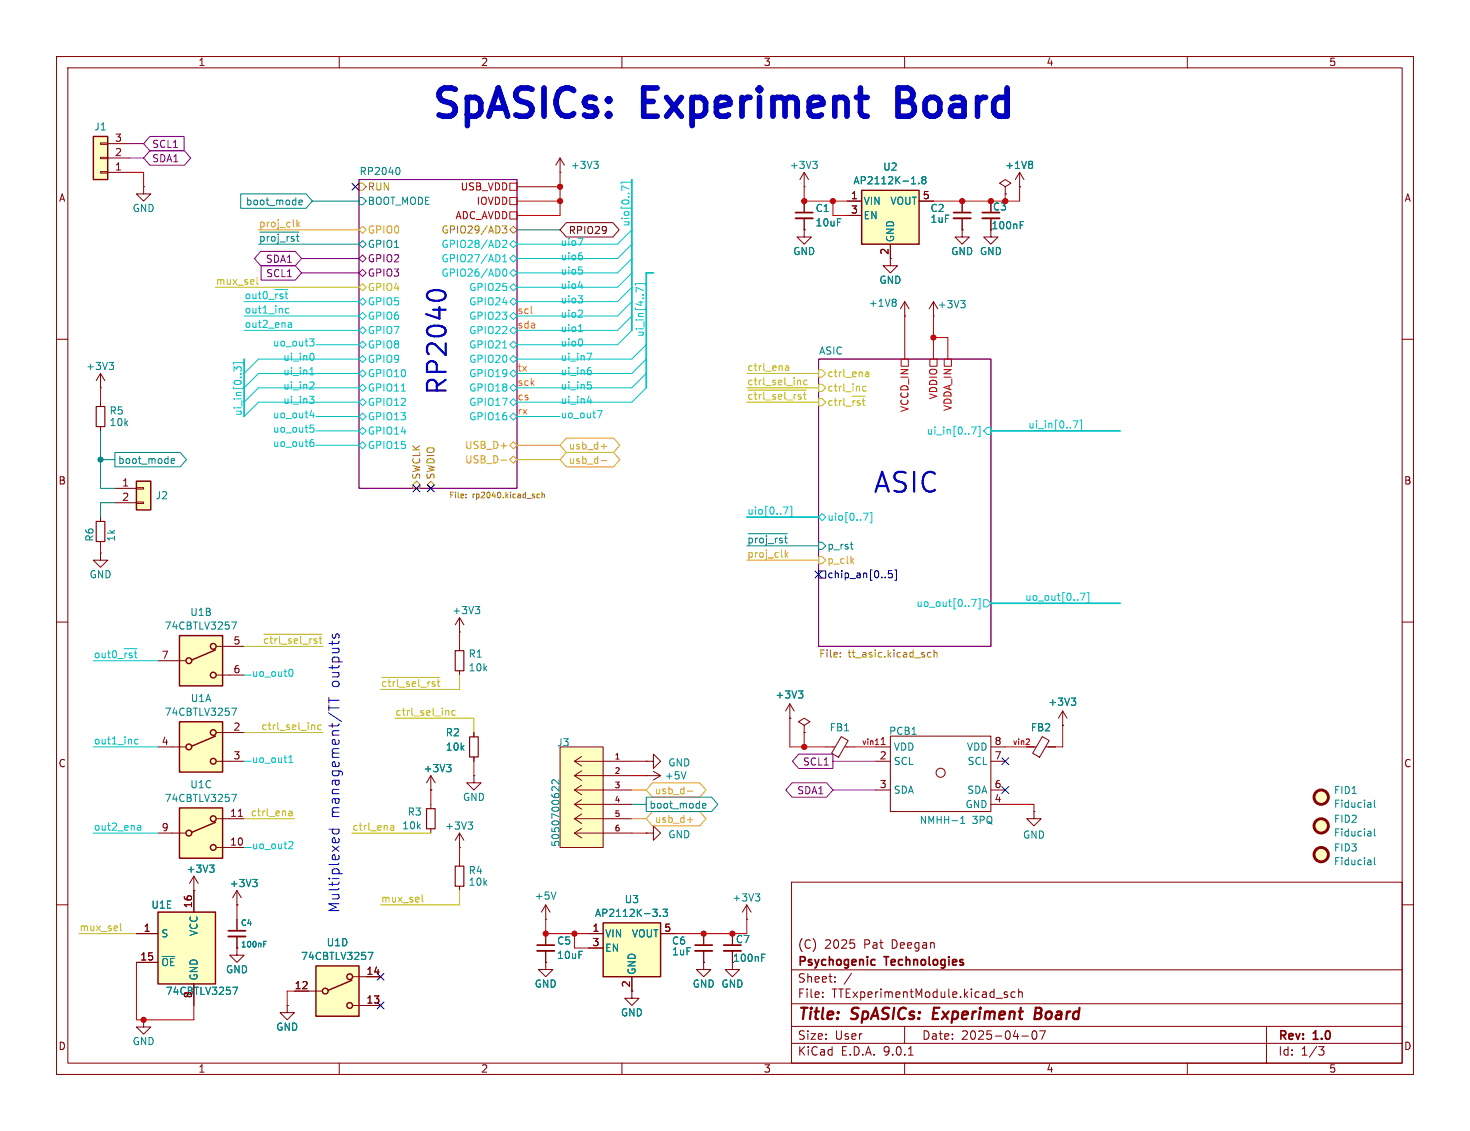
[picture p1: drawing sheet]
<svg xmlns="http://www.w3.org/2000/svg" width="260mm" height="200mm" viewBox="0 0 260 200" stroke-linecap="round" stroke-linejoin="round" font-family="sans-serif">
<g fill="none" stroke="#840000" stroke-width=".18">
<path d="M10 10h240v180h-240zM12 12h236v176h-236zM60 10v2M110 10v2M160 10v2M210 10v2M170.2 35.6v2M170.2 38.6v2M165.1 55.9h.1M165.1 53.3l-.8 1.3M165.1 53.3l.8 1.3M165.1 53.3v2.6"/>
<path d="M10 60h2M248 60h2M10 110h2M248 110h2M83.8 137.2v1.2h1.3l-1.3 1.3-1.3-1.3h1.3M83.8 137.2h.1M140 156h108v32h-108zM10 160h2M140 177.5h108M140 171.5h108M145.5 176.2v.2M145.5 175.5v.1"/>
<path d="M147.7 173.5v.2M147.7 172.8v.1M150.4 166.2h.7M150.6 172.1l-1.3 1.9M151 166.8l.2 .2-.2 .6M178.2 175.5l-.4-.1-.2 .2 .1 .2 .5 .2v.3h-.6M179.5 175.5l-.4-.1-.3 .3v.4l.2 .2h.5M180.2 175.5l.2-.1 .3 .1 .1 .9M180.2 174.9v1.5M248 160h2M60 188v2M110 188v2"/>
<path d="M140 184.5h108M140 181.5h108M160 181.5v3M160 188v2M160.7 186.6h.8M180.7 183.2h1.2M182.7 182.4l.2-.1a.81 .81 0 0 1 .6 .6 .81 .81 0 0 1-.3 .8l-.2 .1a.81 .81 0 0 1-.3-1.4zM183.9 182.3h1l-.7 1.5M210 188v2M224 181.5v6.5M233.2 185.1h1l-.5 .6 .4 .1 .1 .5-.3 .3h-.4"/>
</g>
<path d="M165.2 178.2l-.2 2h.9M183.1 179.2h.7M183.8 179.2l.2 .1M183.9 178.2h-.7l-.2 2 .9-.1M184 179.1l-.2 .1" fill="none" stroke="#840000" stroke-width=".4"/>
<path d="M168.7 37.6h3M154.3 169.7l.5 .1M154.8 170.6l-.5 .1" fill="none" stroke="#840000" stroke-width=".3"/>
<path d="M63.5 31.8h27.9v54.6h-27.9zM64.1 45.1l.7 .6-.7 .7-.6-.7zM64.1 47.6l.7 .7-.7 .6-.6-.6zM144.8 63.5h30.5v50.8h-30.5z" fill="none" stroke="#840084" stroke-width=".18"/>
<g fill="none" stroke="#00c2c2" stroke-width=".18">
<path d="M63.5 53.3l.6-.6 .7 .6-.7 .7zM63.5 55.9l.6-.7 .7 .7-.7 .6zM63.5 58.4l.6-.6 .7 .6-.7 .7zM88.9 46.3h.7M88.9 45.4l.4-.4v1.3M88.9 42.6l.5-.1 .2 .4-.7 .9h.7M89 47.7l.2-.1a.68 .68 0 0 1 .5 .6 .68 .68 0 0 1-.5 .6l-.2-.1-.1-.3zM90.2 48.3l.6-.7 .6 .7-.6 .6zM90.2 43.2l.6-.7 .6 .7-.6 .6zM90.2 58.4l.6-.6 .6 .6-.6 .7zM90.2 55.9l.6-.7 .6 .7-.6 .6zM90.2 53.3l.6-.6 .6 .6-.6 .7z"/>
<path d="M90.2 50.8l.6-.6 .6 .6-.6 .6zM90.8 45.1l.6 .6-.6 .7-.6-.7zM63.5 71.1l.6-.6 .7 .6-.7 .7zM63.5 61l.6-.7 .7 .7-.7 .6zM63.5 63.5l.6-.6 .7 .6-.7 .6zM63.5 76.2l.6-.6 .7 .6-.7 .6zM63.5 78.7l.6-.6 .7 .6-.7 .7zM64.1 65.4l.7 .6-.7 .7-.6-.7zM64.1 67.9l.7 .7-.7 .6-.6-.6zM64.1 73l.7 .7-.7 .6-.6-.6zM71 69.2h.7M88.9 61.5h.7"/>
<path d="M90.2 73.7l.6-.7 .6 .7-.6 .6zM90.2 71.1l.6-.6 .6 .6-.6 .7zM90.2 66l.6-.6 .6 .6-.6 .7zM90.2 63.5l.6-.6 .6 .6-.6 .6zM90.2 61l.6-.7 .6 .7-.6 .6zM90.8 67.9l.6 .7-.6 .6-.6-.6zM171.8 75.5h.9l-.6 1.3M173 75.4h.3v1.8h-.3M174.6 75.6h.7v1.2h-.7l-.6-.6zM145.4 90.8l.6 .6-.6 .7-.6-.7zM152.7 90.7h.8l-.5 1.3M153.9 90.6h.3v1.8h-.3"/>
<path d="M171.8 106h.9l-.6 1.3M173 105.9h.3v1.8h-.3M174 106h.6l.7 .7-.7 .6h-.6z"/>
</g>
<g fill="none" stroke="#848400" stroke-width=".18">
<path d="M63.5 32.4h.6l.7 .6-.7 .7h-.6zM88.9 39.9h.7l-.4 .5 .4 .2v.5l-.2 .1-.5-.1M90.2 40.6l.6-.6 .6 .6-.6 .7zM73.7 85.1l.6 .6v.7h-1.3v-.7zM75.6 85.7l.6-.6 .6 .6-.6 .7zM82.4 87.9v.1M82.4 87.4v.1M95.4 87.4h-.3l-.1 .2v.4h.4M95.9 87.5l.3-.1 .1 .6M95.9 87v1M148.6 116.1v.1M148.6 115.4v.1"/>
<path d="M164.7 115.4h-.4l-.2 .2 .1 .5h.5M165.2 115.5l.2-.1h.3v.8M165.2 114.9v1.3"/>
</g>
<path d="M63.5 40.6l.6-.6 .7 .6-.7 .7zM90.2 78.7l.6-.6 .6 .6-.6 .7zM88.6 81.4h1M90.2 81.3l.6-.7 .6 .7-.6 .6zM144.8 98.4h.6l.6 .7-.6 .6h-.6zM150.6 99.2l.4 .4M151 98.8l-.5 .5" fill="none" stroke="#f90" stroke-width=".18"/>
<path d="M63.5 34.9h.6l.7 .7-.7 .6h-.6zM70.4 29.6a.79 .79 0 0 1 0 1.3M63.5 43.2l.6-.7 .7 .7-.7 .6zM169.9 53.2h.8l-.4 .4M170.5 53.6l.2 .3v.3l-.2 .2M144.8 95.9h.6l.6 .6-.6 .7h-.6zM150.4 96.3h.5M150.6 97l.3 .1" fill="none" stroke="#008484" stroke-width=".18"/>
<path d="M63.5 50.8l.6-.6 .7 .6-.7 .6zM144.8 70.5h.6l.6 .6-.6 .7h-.6zM144.8 67.9h.6l.6 .7-.6 .6h-.6zM144.8 65.4h.6l.6 .6-.6 .7h-.6zM150.7 70.1h2.3M153.1 66.4l.1 .2h.5M153.1 65.8h.5l.1 .8M153.2 68.4l-.4-.1-.2 .3 .1 .5h.5M153.7 66.1h-.5l-.1 .2" fill="none" stroke="#c2c200" stroke-width=".18"/>
<path d="M90.2 32.4h1.2v1.3h-1.2zM90.2 34.9h1.2v1.3h-1.2zM90.2 37.5h1.2v1.2h-1.2zM159.4 63.5h1.3v1.3h-1.3zM164.5 63.5h1.2v1.3h-1.2zM167 63.5h1.3v1.3h-1.3z" fill="none" stroke="#c20000" stroke-width=".18"/>
<path d="M144.8 101h1.2v1.2h-1.2zM157.8 100.9h-.6l-.1 .6 .2-.1 .4 .1 .1 .1v.5l-.2 .1-.5-.1M158.3 100.8h.3v1.8h-.3" fill="none" stroke="#000084" stroke-width=".18"/>
<path d="M168.7 38.6h3" fill="none" stroke="#840000" stroke-width=".33"/>
<path d="M16.5 24.1h2.5v7.7h-2.5z" fill="#ffffc2"/>
<path d="M16.5 24.1h2.5v7.7h-2.5z" fill="none" stroke="#840000" stroke-width=".25"/>
<g fill="none" stroke="#840000" stroke-width=".18">
<path d="M17.8 30.4h1.2v.2h-1.2zM17.8 27.8h1.2v.3h-1.2zM17.8 25.3h1.2v.2h-1.2zM19 30.5h3.9M19 27.9h3.9M19 25.4h3.9M25.4 33v1.3h-1.3l1.3 1.3 1.3-1.3h-1.3M25.4 33h.1M157.5 45.7v1.3h1.2l-1.2 1.3-1.3-1.3h1.3M160 55.9h.1M160 53.3l-.7 1.3M160 53.3l.8 1.3"/>
<path d="M160 53.3v2.6M170.2 40.6v1.3h1.2l-1.2 1.3-1.3-1.3h1.3M170.2 40.6h.1M146 132.1h1.7M148.8 130.3l1.2 .7-1.7 2.9-1.2-.7zM149.4 132.1h1.7M188 128.3h.1M188 125.7l-.8 1.3M188 125.7l.7 1.3M188 125.7v2.6M182.9 143.5v1.3h1.2l-1.2 1.3-1.3-1.3h1.3M182.9 143.5h.1"/>
<path d="M25.4 180.3v1.3h-1.3l1.3 1.3 1.3-1.3h-1.3M25.4 180.3h.1"/>
</g>
<path d="M158.3 52.9l.2 .2-.2 .3 .2 .3v.2l-.2 .3M189.5 123.4h.8l-.5 .5M190 123.9l.3 .3v.3l-.3 .2" fill="none" stroke="#008484" stroke-width=".18"/>
<path d="M27.9 161.3h10.2v12.7h-10.2z" fill="#ffffc2"/>
<path d="M27.9 161.3h10.2v12.7h-10.2z" fill="none" stroke="#840000" stroke-width=".25"/>
<path d="M34.3 157.5v3.8M24.1 165.1h3.8M24.1 170.2h3.8M34.3 174v3.8" fill="none" stroke="#840000" stroke-width=".18"/>
<path d="M41.2 174.6h.8l-.5 1.2" fill="none" stroke="#008484" stroke-width=".18"/>
<path d="M31.7 127.6h7.7v8.9h-7.7z" fill="#ffffc2"/>
<path d="M180.3 33h.1M180.3 30.5l-.7 1.3M180.3 30.5l.8 1.3M180.3 30.5v2.5M27.9 132.1h4.9M38.4 129.5h4.8M38.4 134.6h4.8" fill="none" stroke="#840000" stroke-width=".18"/>
<g fill="none" stroke="#840000" stroke-width=".25">
<path d="M31.7 127.6h7.7v8.9h-7.7zM38.1 130.2l-4.2 1.8"/>
<circle cx="33.4" cy="132.1" r=".51"/>
<circle cx="37.7" cy="134.6" r=".51"/>
<circle cx="37.7" cy="129.5" r=".51"/>
</g>
<path d="M182.4 28.5l.2 .3-.2 .3 .2 .2v.2l-.2 .3M41 125.2h.8l-.5 1.3" fill="none" stroke="#008484" stroke-width=".18"/>
<path d="M31.7 112.4h7.7v8.9h-7.7z" fill="#ffffc2"/>
<g fill="none" stroke="#840000" stroke-width=".18">
<path d="M177.8 33l1-.6-1-.6-1 .6 1 .6v1.3M177.8 34.3h.1M175.3 40.6v1.3h1.2l-1.2 1.3-1.3-1.3h1.3M27.9 116.8h4.9M38.4 114.3h4.8M38.4 119.4h4.8M139.7 127h.1M139.7 124.5l-.8 1.2M139.7 124.5l.8 1.2M139.7 124.5v2.5M181.6 132.1h1.7M184.4 130.3l1.2 .7-1.7 2.9-1.2-.7z"/>
<path d="M184.9 132.1h1.8"/>
</g>
<g fill="none" stroke="#840000" stroke-width=".25">
<path d="M31.7 112.4h7.7v8.9h-7.7zM38.1 114.9l-4.2 1.8"/>
<circle cx="33.4" cy="116.8" r=".51"/>
<circle cx="37.7" cy="114.3" r=".51"/>
<circle cx="37.7" cy="119.4" r=".51"/>
</g>
<path d="M41 110h.8l-.5 1.3M141.2 122.2h.8l-.4 .5M141.8 122.7l.2 .2v.3l-.2 .2" fill="none" stroke="#008484" stroke-width=".18"/>
<path d="M152.4 33.7h10.2v9.5h-10.2z" fill="#ffffc2"/>
<path d="M152.4 33.7h10.2v9.5h-10.2z" fill="none" stroke="#840000" stroke-width=".25"/>
<path d="M99.1 30.5h.1M99.1 27.9l-.8 1.3M99.1 27.9l.7 1.3M99.1 27.9v2.6M149.9 35.6h2.5M149.9 38.1h2.5M162.6 35.6h2.5M157.5 43.2v2.5" fill="none" stroke="#840000" stroke-width=".18"/>
<path d="M105 28.5h.8l-.4 .5M105.6 29l.2 .2v.3l-.2 .3M161.2 32.5h.8M162.5 32.4v.1M163.3 31.8l-.3 .2 .1 .4 .2 .1h.3l.2-.2v-.3l-.3-.2M163.3 31.8l-.3-.3 .3-.3h.2l.3 .3-.3 .3M163.3 31.8h.2" fill="none" stroke="#008484" stroke-width=".18"/>
<path d="M24.1 85.1h2.6v5.1h-2.6z" fill="#ffffc2"/>
<path d="M24.1 85.1h2.6v5.1h-2.6z" fill="none" stroke="#840000" stroke-width=".25"/>
<g fill="none" stroke="#840000" stroke-width=".18">
<path d="M142.2 33h.1M142.2 30.5l-.7 1.3M142.2 30.5l.8 1.3M142.2 30.5v2.5M142.2 40.6v1.3h1.3l-1.3 1.3-1.2-1.3h1.2M142.2 40.6h.1M17.8 68.6h.1M17.8 66l.7 1.3M17.8 66l-.8 1.3M17.8 66v2.6M17.8 71.1v.8M17.8 75.4v.8"/>
<path d="M17.8 97.8v1.3h-1.3l1.3 1.2 1.2-1.2h-1.2M17.8 97.8h.1M17.8 91.4v.8M17.8 95.8v.7M20.3 86.4h3.8M20.3 88.9h3.8M24.1 86.2h1.3v.3h-1.3zM24.1 88.8h1.3v.2h-1.3zM76.2 139.7h.1M76.2 137.2l-.8 1.2M76.2 137.2l.8 1.2M76.2 137.2v2.5"/>
<path d="M142.2 128.3l1.1-.7-1.1-.6-1 .6 1 .7v1.2M142.2 129.5h.1M34.3 157.5h.1M34.3 154.9l-.8 1.3M34.3 154.9l.8 1.3M34.3 154.9v2.6M76.2 142.2v.8M76.2 146.6v.7M41.9 167.6v1.3h-1.3l1.3 1.3 1.3-1.3h-1.3M41.9 167.6h.1M41.9 162.6v2M41.9 165.6v2"/>
<path d="M124.5 170.2v1.3h1.2l-1.2 1.2-1.3-1.2h1.3M124.5 170.2h.1M124.5 165.1v2M124.5 168.1v2.1M129.5 168.1v3.4h1.3l-1.3 1.2-1.2-1.2h1.2M132.1 162.6h.1M132.1 160l-.8 1.3M132.1 160l.7 1.3M132.1 160v2.6"/>
</g>
<g fill="none" stroke="#008484" stroke-width=".18">
<path d="M143.8 28.5h.7l-.4 .5M144.3 29l.2 .2v.3l-.2 .3M19.3 64.1h.8l-.4 .5M19.8 64.6l.3 .2v.3l-.3 .2M79 135.2h.8l-.5 .5M79.5 135.7l.3 .2v.3l-.3 .3M37.1 153h.8l-.5 .5M37.6 153.5l.3 .2v.3l-.3 .2M133.6 158.1h.8l-.4 .4M134.1 158.5l.3 .3v.3l-.3 .2M46.6 166.9h.4M46.6 166.5h.5"/>
<path d="M134.7 169.3h.5M134.7 168.7h.6"/>
</g>
<path d="M17 71.9h1.5v3.5h-1.5zM17 92.2h1.5v3.6h-1.5zM75.4 143h1.6v3.6h-1.6z" fill="none" stroke="#840000" stroke-width=".2"/>
<path d="M40.4 164.6h3M122.9 167.1h3.1M128 167.1h3.1" fill="none" stroke="#840000" stroke-width=".3"/>
<path d="M40.4 165.6h3M122.9 168.1h3.1M128 168.1h3.1" fill="none" stroke="#840000" stroke-width=".33"/>
<path d="M31.7 142.9h7.7v8.9h-7.7z" fill="#ffffc2"/>
<g fill="none" stroke="#840000" stroke-width=".18">
<path d="M81.3 111.8h.1M81.3 109.2v2.6M81.3 114.3v.8M81.3 118.6v.8M81.3 109.2l-.8 1.3M81.3 109.2l.7 1.3M27.9 147.3h4.9M38.4 144.8h4.8M38.4 149.9h4.8M41.9 157.5l-.8 1.3M41.9 157.5l.8 1.3M41.9 157.5v2.5"/>
<path d="M42.2 144.4h.7M81.3 149.9h.1M81.3 147.3v2.6M81.3 147.3l.7 1.3M81.3 147.3l-.8 1.3M41.9 160h.1"/>
</g>
<g fill="none" stroke="#840000" stroke-width=".25">
<path d="M31.7 142.9h7.7v8.9h-7.7zM38.1 145.4l-4.2 1.8"/>
<circle cx="33.4" cy="147.3" r=".51"/>
<circle cx="37.7" cy="149.9" r=".51"/>
<circle cx="37.7" cy="144.8" r=".51"/>
</g>
<g fill="none" stroke="#008484" stroke-width=".18">
<path d="M84.1 107.3h.7l-.4 .4M84.6 107.7l.2 .3v.3l-.2 .2M41 140.5h.8l-.5 1.2M44.7 155.5h.8l-.4 .5M45.2 156l.3 .2v.3l-.3 .3M82.8 145.4h.8l-.4 .4M83.3 145.8l.3 .3v.3l-.3 .2M242.4 142l.1 .8M242.4 147.1l.1 .7M242.4 152.1l.1 .8M242.5 147.8h-.1M242.5 147.3l-.1 .1"/>
<path d="M242.5 142.7l-.1 .1M242.5 142.2l-.1 .1M242.5 152.9h-.1M242.5 152.4h-.1M243.1 146.6v1.1l.2 .1M243.1 141.5v1.1l.2 .2M243.1 151.7v1l.2 .2"/>
</g>
<path d="M80.5 115.1h1.5v3.5h-1.5z" fill="none" stroke="#840000" stroke-width=".2"/>
<g fill="#ffffc2" stroke="#ffffc2" stroke-width=".18">
<circle cx="233.7" cy="146.1" r="1.27"/>
<circle cx="233.7" cy="141" r="1.27"/>
<circle cx="233.7" cy="151.1" r="1.27"/>
</g>
<g fill="none" stroke="#840000" stroke-width=".51">
<circle cx="233.7" cy="146.1" r="1.27"/>
<circle cx="233.7" cy="151.1" r="1.27"/>
<circle cx="233.7" cy="141" r="1.27"/>
</g>
<path d="M55.9 170.8h7.6v8.9h-7.6z" fill="#ffffc2"/>
<path d="M142.2 35.6v2M142.2 38.6v2M52.1 175.3h4.8M62.5 172.7h4.8M62.5 177.8h4.8M96.5 165.1v2M96.5 168.1v2.1M111.8 175.3v1.2h1.2l-1.2 1.3-1.3-1.3h1.3" fill="none" stroke="#840000" stroke-width=".18"/>
<g fill="none" stroke="#840000" stroke-width=".25">
<path d="M55.9 170.8h7.6v8.9h-7.6zM62.2 173.4l-4.2 1.7"/>
<circle cx="57.5" cy="175.3" r=".51"/>
<circle cx="61.8" cy="177.8" r=".51"/>
<circle cx="61.8" cy="172.7" r=".51"/>
</g>
<path d="M65.1 168.4h.8l-.5 1.3" fill="none" stroke="#008484" stroke-width=".18"/>
<path d="M140.7 37.6h3.1M95 167.1h3" fill="none" stroke="#840000" stroke-width=".3"/>
<path d="M140.7 38.6h3.1M95 168.1h3" fill="none" stroke="#840000" stroke-width=".33"/>
<path d="M106.7 163.2h10.1v9.5h-10.1z" fill="#ffffc2"/>
<path d="M106.7 163.2h10.1v9.5h-10.1z" fill="none" stroke="#840000" stroke-width=".25"/>
<g fill="none" stroke="#840000" stroke-width=".18">
<path d="M175.3 38.6v2M83.8 129.5v.8M83.8 133.9v.7M114.3 134.6h1.3v-1.2l1.2 1.2-1.2 1.3v-1.3M114.3 134.6h.1M114.3 137.2h.1M114.3 137.2h2.5M115.6 136.4l1.2 .8M116.8 137.2l-1.2 .7M154.9 132.1h2.6M154.9 134.6h2.6M154.9 139.7h2.6"/>
<path d="M157.5 130.2h17.8v13.3h-17.8zM175.3 132.1h2.5M175.3 134.6h2.5M175.3 139.7h2.5M81.3 152.4v.8M81.3 156.7v.8M175.3 142.2h2.5M50.8 177.8v1.3h-1.3l1.3 1.2 1.3-1.2h-1.3M50.8 177.8h.1M104.1 165.1h2.6M104.1 167.6h2.6M111.8 172.7v2.6"/>
<path d="M116.8 165.1h2.6"/>
<circle cx="166.4" cy="136.7" r=".8"/>
</g>
<path d="M180.5 39.8h.4M180.5 39.2h.6M121.3 136.5l-.4 1.2M169.9 145.6h.7M169.9 144.7l.4-.4v1.3M115.4 160.8h.8l-.4 .5M116.2 161.4v.5M116.8 161.9v.2M117.3 160.8h.7l-.4 .5 .4 .1v.5l-.2 .2-.5-.2" fill="none" stroke="#008484" stroke-width=".18"/>
<path d="M173.7 37.6h3.1" fill="none" stroke="#840000" stroke-width=".3"/>
<path d="M173.7 38.6h3.1" fill="none" stroke="#840000" stroke-width=".33"/>
<path d="M83.1 130.3h1.5v3.6h-1.5zM80.5 153.2h1.5v3.5h-1.5z" fill="none" stroke="#840000" stroke-width=".2"/>
<path d="M99.1 132.1h7.6v17.8h-7.6z" fill="#ffffc2"/>
<g fill="none" stroke="#840000" stroke-width=".18">
<path d="M100.2 39.4h8.2l1.1 1.2-1.1 1.3h-8.2l-1.1-1.3zM142.2 35.6v2M142.2 38.6v2M149.9 35.6h2.5M149.9 38.1h2.5M162.6 35.6h2.5M170.2 35.6v2M170.2 38.6v2M175.3 38.6v2M177.8 34.3h.1M180.3 33h.1M142.2 40.6h.1"/>
<path d="M157.5 43.2v2.5M170.2 40.6h.1M76.2 139.7h.1M83.8 129.5v.8M83.8 133.9v.7M99.1 132.1h7.6v17.8h-7.6zM101.6 134.6h10.2M101.6 134.6l1.3 .9M101.6 137.2h10.2M101.6 137.2l1.3 .8M101.6 139.7h10.2M101.6 139.7l1.3 .8"/>
<path d="M102.9 133.8l-1.3 .8M102.9 136.3l-1.3 .9M102.9 138.9l-1.3 .8M139.7 127h.1M142.2 129.5h.1M181.6 132.1h1.3M185.4 132.1h1.3M188 128.3h.1M34.3 157.5h.1M34.3 157.5v3.8M101.6 142.2h10.2M101.6 142.2l1.3 .9"/>
<path d="M101.6 144.8h10.2M101.6 144.8l1.3 .8M101.6 147.3h10.2M101.6 147.3l1.3 .9M102.9 141.4l-1.3 .8M102.9 143.9l-1.3 .9M102.9 146.5l-1.3 .8M114.3 147.3h1.3v-1.2l1.2 1.2-1.2 1.3v-1.3M114.3 147.3h.1M24.1 165.1h3.8M24.1 170.2h3.8M34.3 174v3.8"/>
<path d="M41.9 167.6h.1M41.9 160h.1M41.9 162.6v2M41.9 165.6v2M50.8 177.8h.1M52.1 175.3h2.5M64.8 172.7h2.5M64.8 177.8h2.5M96.5 162.6h.1M96.5 170.2v1.3h1.3l-1.3 1.2-1.3-1.2h1.3M96.5 170.2h.1M96.5 160l-.7 1.3"/>
<path d="M96.5 160l.8 1.3M96.5 160v2.6M96.5 165.1v2M96.5 168.1v2.1M104.1 165.1h2.6M104.1 167.6h2.6M111.8 172.7v2.6M116.8 165.1h2.6M124.5 170.2h.1M124.5 165.1v2M124.5 168.1v2.1M129.5 168.1v2.1"/>
</g>
<g fill="none" stroke="#008484" stroke-width=".18">
<path d="M42.6 34.3h11.5l1.1 1.3-1.1 1.2h-11.5zM52.9 35.8l.6-.1-.1-.3h-.3l-.2 .2v.6h.5M55.2 35.6h8.3M161.2 32.5h.8M162.5 32.4v.1M163.3 31.8l-.3 .2 .1 .4 .2 .1h.3l.2-.2v-.3l-.3-.2M163.3 31.8l-.3-.3 .3-.3h.2l.3 .3-.3 .3M163.3 31.8h.2M180.5 39.8h.4M180.5 39.2h.6M182.4 28.5l.2 .3-.2 .3 .2 .2v.2l-.2 .3M45.7 43.2h17.8"/>
<path d="M45.9 41h7M17.8 76.2v10.2h2.5M17.8 81.3h2.5M20.3 80h11.6l1.1 1.3-1.1 1.3h-11.6zM30.3 81.5l.6-.1-.1-.2-.3-.1-.2 .2v.6h.5M132.1 96.5h12.7M132.3 94.4h6.9M79 135.2h.8l-.5 .5M79.5 135.7l.3 .2v.3l-.3 .3M98.9 137.9v.8l-.9-.8-.4 .2 .1 .5M98.9 139.1v.8l-.9-.8-.3 .1-.1 .4M141.2 122.2h.8l-.4 .5"/>
<path d="M141.8 122.7l.2 .2v.3l-.2 .2M189.5 123.4h.8l-.5 .5M190 123.9l.3 .3v.3l-.3 .2M37.1 153h.8l-.5 .5M37.6 153.5l.3 .2v.3l-.3 .2M44.7 155.5h.8l-.4 .5M45.2 156l.3 .2v.3l-.3 .3M98.3 157.7l-.4 1.3M111.8 142.2h2.5M114.3 141h11.6l1.1 1.2-1.1 1.3h-11.6zM124.3 142.5l.6-.1-.1-.3h-.4l-.1 .1v.7h.5M41.2 174.6h.8l-.5 1.2"/>
<path d="M46.6 166.9h.4M46.6 166.5h.5M65.1 168.4h.8l-.5 1.3M115.4 160.8h.8l-.4 .5M116.2 161.4v.5M116.8 161.9v.2M117.3 160.8h.7l-.4 .5 .4 .1v.5l-.2 .2-.5-.2M134.7 169.3h.5M134.7 168.7h.6"/>
</g>
<path d="M22.9 25.4h2.5M22.9 27.9h2.5M26.5 24.1h6.1v2.6h-6.1l-1.1-1.3zM26.5 26.7h6.1l1.1 1.2-1.1 1.3h-6.1l-1.1-1.3zM46.1 44.4h6.1l1.1 1.3-1.1 1.3h-6.1l-1.1-1.3zM46.2 47h6l1.1 1.3-1.1 1.2h-6zM53.3 45.7h10.2M53.3 48.3h10.2M140.1 138.4h6.1l1.1 1.3-1.1 1.3h-6.1l-1.1-1.3zM141.3 133.3h6v2.6h-6l-1.1-1.3zM147.3 134.6h7.6M147.3 139.7h7.6" fill="none" stroke="#840084" stroke-width=".18"/>
<g fill="none" stroke="#f90" stroke-width=".18">
<path d="M52.5 38.9v1.2M52.7 39.6l.3 .5M53 39.3l-.5 .5M45.7 40.6h17.8M91.4 78.7h7.7M100.2 77.5h8.3l1.1 1.2-1.1 1.3h-8.3l-1.1-1.3zM106.3 78.9h1M91.4 81.3h7.7M100.2 80h8.3l1.1 1.3-1.1 1.3h-8.3l-1.1-1.3zM106.3 81.5h1M132.1 99.1h12.7M138.9 97.3v1.2"/>
<path d="M139 98.1l.4 .4M139.4 97.7l-.5 .5M111.8 139.7h2.5M115.4 138.4h8.4l1.1 1.3-1.1 1.3h-8.4l-1.1-1.3zM121.6 139.9h.9M111.8 144.8h2.5M115.4 143.5h8.4l1.1 1.3-1.1 1.3h-8.4l-1.1-1.3zM121.6 145h.9"/>
</g>
<g fill="none" stroke="#00c2c2" stroke-width=".18">
<path d="M109.9 32.5v-.3h1.8v.3M111.2 33.4l-1.2-.5v.8M43.2 53.3h20.3M43.2 55.9h20.3M43.2 58.4h20.3M51 57.1h.5l.1 .8M51 57.8h.6M51.1 54.6l-.4-.1-.2 .3 .1 .5h.5M51.6 57.4l-.6 .1M54.8 59.9h.7l-.4 .5 .4 .1v.4l-.2 .3h-.4M102.2 52.3h.8l-.4 .5M102.3 50.6h.8"/>
<path d="M102.3 58.7h.7M102.4 47.2h.6M102.9 54.9l.1 .2v.3l-.8 .7h.8M102.9 45.2l.1 .2-.1 .5M102.9 47.8l.1 .1-.1 .5M102.9 52.8l.1 .2-.1 .5M103.1 42.1l-.6 1.3M111.8 40.6l-2.6 2.6h-17.8M111.8 50.8l-2.6 2.5h-17.8M111.8 43.2l-2.6 2.5h-17.8M111.8 45.7l-2.6 2.6h-17.8M111.8 48.3l-2.6 2.5h-17.8"/>
<path d="M111.8 53.3l-2.6 2.6h-17.8M111.8 55.9l-2.6 2.5h-17.8M111.8 58.4l-2.6 2.6h-17.8M112.4 50.5v-.3h1.8v.3M113.8 51.4l-1.3-.6v.9M41.3 64.4v-.3h1.8v.3M42.6 65.6l.1-.5-.2-.2h-.5l-.1 .4-.5-.4v.7M54.8 70.1h.7l-.4 .5 .4 .1v.4l-.2 .3h-.4M54.8 73.5h.8M54.8 66.3h.7M54.9 75.2h.6M54.9 65.3l.3-.3v1.3"/>
<path d="M55 67.5l.4 .1 .1 .3-.7 .9h.7M55 75.6h.3l.2 .3-.1 .5h-.4M55.1 78.2h.2l.2 .2v.4l-.4 .2M55.2 62.5a.79 .79 0 0 1 0 1.2M55.4 77.7l-.3 .1M55.4 73v.9M55.9 73.7h7.6M55.9 76.2h7.6M55.9 78.7h7.6M55.9 61h7.6M63.5 63.5h-17.8l-2.5 2.5M63.5 71.1h-17.8l-2.5 2.6"/>
<path d="M63.5 68.6h-17.8l-2.5 2.5M63.5 66h-17.8l-2.5 2.6M91.4 73.7h7.7M102.9 60l.1 .4-.1 .7M103.8 62.5h.9l-.6 1.2M103.9 70.9h.8M103.9 67.5h.6M104.1 68h.3l.2 .3-.1 .5h-.4M104.1 65.5h.3l.2 .2-.1 .4-.4 .2M104.2 65h.3M104.5 70.5v.9M105.6 72.6h.9l-.6 1.3"/>
<path d="M114.3 61l-2.5 2.5h-20.4M114.3 68.6l-2.5 2.5h-20.4M114.3 66l-2.5 2.6h-20.4M114.3 63.5l-2.5 2.5h-20.4M189.8 74.4h.8l-.5 1.3M191 74.3h.3v1.8h-.3M138.5 89.7h.9l-.6 1.2M139.7 89.5h.3v1.9h-.3M16.5 116.8h11.4M43.2 119.4h1.2M51.4 118.3a.68 .68 0 0 1 .4 .7 .68 .68 0 0 1-.4 .6M191.1 104.9h.8l-.5 1.3"/>
<path d="M192.3 104.8h.3v1.8h-.3M16.5 132.1h11.4M24.4 130.8l-.4-.1-.2 .3 .1 .5h.5M43.2 134.6h1.2M51.1 134.9h.7M51.1 133.9l.3-.3v1.3M16.5 147.3h11.4M24.4 146h.4l.1 .8M24.4 146.7h.5M24.9 146.3l-.5 .1M43.2 149.9h1.2M51.3 148.8l.4 .1 .1 .3-.8 .9h.8"/>
</g>
<g fill="none" stroke="#c2c200" stroke-width=".18">
<path d="M38.1 50.8h25.4M45.5 49v1.1l.1 .2M132.1 71.1h12.7M132.1 66h12.7M132.1 68.6h12.7M132.3 69h10.3M138.9 65.3l.2 .2h.4M139 64.7h.4l.1 .8M139.5 65h-.4l-.2 .2M141.4 67.2l.2 .2v.7M142.8 67.3l-.4-.1-.2 .3 .1 .5h.5M43.2 114.3h13.9"/>
<path d="M46.7 112.2h10.2M67.5 119.8h10.3M81.3 119.4v2.5h-14M43.2 129.5h13.9M55.5 128.2l.2 .2v.6M56.8 128.2h-.4l-.2 .2 .1 .6h.5M69.8 127h14v2.5M79.2 125.6l.2 .2v.7M80.5 125.7l-.3-.1-.3 .3 .1 .5h.5M43.2 144.8h8.9M51.1 144.1l.1 .2 .5-.1M51.1 143.5h.5l.1 .8"/>
<path d="M51.7 143.7l-.5 .1-.1 .2M62.2 147.3h14M69 146.6l.2 .2 .4-.1M69.1 146h.5v.8M69.6 146.3h-.4l-.2 .2M74.7 158.2v1.1l.1 .2M81.3 157.5v2.5h-14M14 165.1h10.1M21.3 163.3v1.1l.2 .2"/>
</g>
<g fill="none" stroke="#c20000" stroke-width=".18">
<path d="M22.9 30.5h2.5v2.5M91.4 35.6h7.7M91.4 33h7.7M99.1 30.5v7.6h-7.7M142.2 33v2.6h7.7M147.3 35.6v2.5h2.6M165.1 35.6h10.2M180.3 33v2.6h-2.5v-1.3M160 55.9v7.6M165.1 59.7h2.5v3.8M165.1 55.9v7.6M17.8 68.6v2.5"/>
<path d="M17.8 96.5v1.3M81.3 111.8v2.5M76.2 139.7v2.5M83.8 134.6v2.6M111.8 137.2h2.5M111.8 134.6h2.5M139.7 127v5.1h6.3M142.2 129.5v2.6M151.1 132.1h3.8M154.8 131.7h.6M177.8 132.1h3.8M181.5 131.7h.6"/>
<path d="M182 130.8v.3M188 128.3v3.8h-1.3M81.3 149.9v2.5M111.8 147.3h2.5M177.8 142.2h5.1v1.3M24.1 170.2v10.1h10.2v-2.5M41.9 160v2.6M52.1 175.3h-1.3v2.5M96.5 162.6v2.5h7.6M101.6 165.1v2.5h2.5M119.4 165.1h10.1M132.1 162.6v2.5"/>
</g>
<path d="M111.8 31.8v26.6M115.6 48.3h-1.3v20.3M43.2 63.5v2.5M175.3 76.2h22.8M132.1 91.4h12.7M175.3 106.7h22.8" fill="none" stroke="#00c2c2" stroke-width=".3"/>
<path d="M91.4 40.6h7.7M20.3 88.9h-2.5v2.5" fill="none" stroke="#008400" stroke-width=".18"/>
<g fill="none" stroke="#000084" stroke-width=".18">
<path d="M62.3 32.4l1.2 1.2M63.5 32.4l-1.2 1.2M73.1 85.8l1.2 1.2M74.3 85.8l-1.2 1.2M75.6 85.8l1.2 1.2M76.8 85.8l-1.2 1.2M144.2 101l1.2 1.2M145.4 101l-1.2 1.2M177.2 134l1.2 1.2M177.2 139.1l1.2 1.2M178.4 134l-1.2 1.2M178.4 139.1l-1.2 1.2"/>
<path d="M66.7 172.1l1.2 1.2M66.7 177.2l1.2 1.2M67.9 172.1l-1.2 1.2M67.9 177.2l-1.2 1.2"/>
</g>
<path d="M58.9 112.2v.6M60 112.7l-.1-.5-.3-.1-.2 .2-.1 .5M58.2 123.3v1M58.2 124.7v1M58.2 125.2h1.8M58.2 123.8h1.8M58.2 146.6h1.8M58.9 146.6l-.1 .5 .3 .4h.5l.3-.2v-.7" fill="none" stroke="#0000c2" stroke-width=".18"/>
<path d="M94 55.4l.1 .1" fill="none" stroke="#ff7100" stroke-width=".18"/>
<path d="M75.5 52.1a1.21 1.21 0 0 1 1.3-.8 1.75 1.75 0 0 1 2 .8" fill="none" stroke="#0000c2" stroke-width=".4"/>
<g fill="#c20000" stroke="#c20000" stroke-width=".18">
<circle cx="101.6" cy="165.1" r=".46"/>
<circle cx="124.5" cy="165.1" r=".46"/>
<circle cx="25.4" cy="180.3" r=".46"/>
<circle cx="147.3" cy="35.6" r=".46"/>
<circle cx="142.2" cy="35.6" r=".46"/>
<circle cx="165.1" cy="59.7" r=".46"/>
<circle cx="170.2" cy="35.6" r=".46"/>
<circle cx="99.1" cy="35.6" r=".46"/>
<circle cx="99.1" cy="33" r=".46"/>
<circle cx="175.3" cy="35.6" r=".46"/>
<circle cx="96.5" cy="165.1" r=".46"/>
<circle cx="129.5" cy="165.1" r=".46"/>
<circle cx="142.2" cy="132.1" r=".46"/>
<circle cx="177.8" cy="35.6" r=".46"/>
</g>
<circle cx="17.8" cy="81.3" r=".46" fill="#008484" stroke="#008484" stroke-width=".18"/>
<g font-size="7" fill="#0000c2">
<text x="75.7" y="22.3">SpASICs:</text>
<text x="113.7" y="22.3">Experiment</text>
<text x="160.7" y="22.3">Board</text>
</g>
<text font-size="4.9" fill="#0000c2" x="154.3" y="87.7">ASIC</text>
<text font-size="4.6" fill="#0000c2" x="79.2" y="70.1" transform="rotate(-90 79.2 70.1)">RP2040</text>
<g font-size="2.8" fill="#840000">
<text x="141" y="180.9">Title:</text>
<text x="150.7" y="180.9">SpASICs:</text>
<text x="165.8" y="180.9">Experiment</text>
<text x="184.6" y="180.9">Board</text>
</g>
<g font-size="2.5" fill="#0000c2">
<text x="60.2" y="121.7" transform="rotate(-90 60.2 121.7)">outputs</text>
<text x="60.2" y="144.8" transform="rotate(-90 60.2 144.8)">management/TT</text>
<text x="60.2" y="161.5" transform="rotate(-90 60.2 161.5)">Multiplexed</text>
</g>
<g font-size="2.1" fill="#840000">
<text x="141" y="168">(C)</text>
<text x="145.8" y="168">2025</text>
<text x="152.8" y="168">Pat</text>
<text x="157.8" y="168">Deegan</text>
<text x="141" y="174">Sheet:</text>
<text x="141" y="171.2">Psychogenic</text>
<text x="156.6" y="171.2">Technologies</text>
<text x="141" y="176.7">File:</text>
<text x="147.1" y="176.7">TTExperimentModule.kicad_sch</text>
<text x="141" y="184.1">Size:</text>
<text x="147.7" y="184.1">User</text>
<text x="163" y="184.1">Date:</text>
<text x="170" y="184.1">2025-04-07</text>
<text x="226" y="184.3">Rev:</text>
<text x="232.4" y="184.3">1.0</text>
<text x="141" y="186.9">KiCad</text>
<text x="148.7" y="186.9">E.D.A.</text>
<text x="156.3" y="186.9">9.0.1</text>
<text x="226" y="186.9">Id:</text>
<text x="230.1" y="186.9">1/3</text>
</g>
<g font-size="1.8" fill="#840000">
<text x="35" y="11.9">1</text>
<text x="85" y="11.9">2</text>
<text x="135" y="11.9">3</text>
<text x="185" y="11.9">4</text>
<text x="235" y="11.9">5</text>
<text x="20.2" y="27.7">2</text>
<text x="20.2" y="25.1">3</text>
<text x="10.3" y="35.9">A</text>
<text x="20.2" y="30.2">1</text>
<text x="150.4" y="35.3">1</text>
<text x="163.1" y="35.3">5</text>
<text x="248.3" y="35.9">A</text>
<text x="150.4" y="37.8">3</text>
<text x="175.5" y="37.4">C3</text>
<text x="157.2" y="45.2" transform="rotate(-90 157.2 45.2)">2</text>
<text x="10.3" y="85.9">B</text>
<text x="21.5" y="86.1">1</text>
<text x="21.5" y="88.6">2</text>
<text x="248.3" y="85.9">B</text>
<text x="28.5" y="116.6">7</text>
<text x="41.2" y="114">5</text>
<text x="41.2" y="119.1">6</text>
<text x="28.5" y="131.8">4</text>
<text x="41.2" y="129.3">2</text>
<text x="175.8" y="131.8">8</text>
<text x="10.3" y="135.9">C</text>
<text x="41.2" y="134.4">3</text>
<text x="155.5" y="134.4">2</text>
<text x="175.8" y="134.4">7</text>
<text x="248.3" y="135.9">C</text>
<text x="155.5" y="139.4">3</text>
<text x="175.8" y="139.4">6</text>
<text x="175.8" y="142">4</text>
<text x="28.5" y="147.1">9</text>
<text x="40.6" y="144.5">11</text>
<text x="40.6" y="149.6">10</text>
<text x="34" y="160.7" transform="rotate(-90 34 160.7)">16</text>
<text x="25.3" y="164.8">1</text>
<text x="104.7" y="164.8">1</text>
<text x="104.7" y="167.4">3</text>
<text x="117.4" y="164.8">5</text>
<text x="130.1" y="167">C7</text>
<text x="24.7" y="169.9">15</text>
<text x="64.7" y="172.5">14</text>
<text x="129.5" y="170.3">100nF</text>
<text x="34" y="176.6" transform="rotate(-90 34 176.6)">8</text>
<text x="52" y="175">12</text>
<text x="64.7" y="177.5">13</text>
<text x="111.5" y="174.7" transform="rotate(-90 111.5 174.7)">2</text>
<text x="10.3" y="185.9">D</text>
<text x="248.3" y="185.9">D</text>
<text x="35" y="189.9">1</text>
<text x="85" y="189.9">2</text>
<text x="135" y="189.9">3</text>
<text x="185" y="189.9">4</text>
<text x="235" y="189.9">5</text>
</g>
<g font-size="1.8" fill="#008484">
<text x="16.6" y="23.3">J1</text>
<text x="63.5" y="31">RP2040</text>
<text x="100.9" y="30.1">+3V3</text>
<text x="139.6" y="30.1">+3V3</text>
<text x="150.8" y="32.8">AP2112K-1.8</text>
<text x="156.1" y="30.4">U2</text>
<text x="177.7" y="30.1">+1V8</text>
<text x="23.4" y="37.7">GND</text>
<text x="43.4" y="36.5">boot_mode</text>
<text x="65" y="36.4">BOOT_MODE</text>
<text x="144.2" y="37.7">C1</text>
<text x="144.2" y="40.2">10uF</text>
<text x="152.7" y="36.4">VIN</text>
<text x="152.7" y="39">EN</text>
<text x="157.4" y="36.4">VOUT</text>
<text x="164.5" y="37.7">C2</text>
<text x="164.5" y="39.6">1uF</text>
<text x="175.3" y="40.7">100nF</text>
<text x="45.7" y="42.8">~{proj_rst}</text>
<text x="65" y="44">GPIO1</text>
<text x="140.2" y="45.3">GND</text>
<text x="158.3" y="42.9" transform="rotate(-90 158.3 42.9)">GND</text>
<text x="168.1" y="45.3">GND GND</text>
<text x="155.4" y="50.4">GND</text>
<text x="153.6" y="54.5">+1V8</text>
<text x="165.8" y="54.7">+3V3</text>
<text x="15.1" y="65.6">+3V3</text>
<text x="144.8" y="62.8">ASIC</text>
<text x="19.3" y="73.5">R5</text>
<text x="19.3" y="75.5">10k</text>
<text x="20.8" y="82.2">boot_mode</text>
<text x="27.4" y="88.5">J2</text>
<text x="16.7" y="95.9" transform="rotate(-90 16.7 95.9)">R6</text>
<text x="20.5" y="95.9" transform="rotate(-90 20.5 95.9)">1k</text>
<text x="132.1" y="96.2">~{proj_rst}</text>
<text x="146.2" y="97.4">p_rst</text>
<text x="15.7" y="102.5">GND</text>
<text x="29" y="111.5">74CBTLV3257</text>
<text x="33.6" y="109.1">U1B</text>
<text x="79.9" y="108.8">+3V3</text>
<text x="82.8" y="116.5">R1</text>
<text x="82.8" y="118.9">10k</text>
<text x="33.6" y="124.4">U1A</text>
<text x="137.1" y="123.7">+3V3</text>
<text x="185.3" y="125">+3V3</text>
<text x="29" y="126.8">74CBTLV3257</text>
<text x="78.7" y="130.4">R2</text>
<text x="146.7" y="129.5">FB1</text>
<text x="157.2" y="130.1">PCB1</text>
<text x="182.2" y="129.5">FB2</text>
<text x="74.8" y="136.8">+3V3</text>
<text x="78.7" y="132.9">10k</text>
<text x="98.4" y="132.2">J3</text>
<text x="118.1" y="135.7">GND</text>
<text x="158" y="132.9">VDD</text>
<text x="158" y="135.5">SCL</text>
<text x="170.9" y="132.9">VDD</text>
<text x="171" y="135.5">SCL</text>
<text x="29" y="142">74CBTLV3257</text>
<text x="33.6" y="139.6">U1C</text>
<text x="81.8" y="141.8">GND</text>
<text x="114.8" y="143.2">boot_mode</text>
<text x="117.5" y="138">+5V</text>
<text x="158" y="140.6">SDA</text>
<text x="170.7" y="143.1">GND</text>
<text x="171" y="140.6">SDA</text>
<text x="235.8" y="140.6">FID1</text>
<text x="235.8" y="143">Fiducial</text>
<text x="71" y="146.9">10k</text>
<text x="72" y="144.4">R3</text>
<text x="78.6" y="146.9">+3V3</text>
<text x="99.2" y="149.9" transform="rotate(-90 99.2 149.9)">5050700622</text>
<text x="118.1" y="148.4">GND</text>
<text x="162.6" y="145.9">NMHH-1</text>
<text x="172" y="145.9">3PQ</text>
<text x="180.8" y="148.5">GND</text>
<text x="235.8" y="145.7">FID2</text>
<text x="235.8" y="148.1">Fiducial</text>
<text x="32.9" y="154.5">+3V3</text>
<text x="82.8" y="154.8">R4</text>
<text x="235.8" y="150.8">FID3</text>
<text x="235.8" y="153.2">Fiducial</text>
<text x="26.7" y="160.9">U1E</text>
<text x="40.5" y="157.1">+3V3</text>
<text x="82.8" y="156.8">10k</text>
<text x="94.5" y="159.3">+5V</text>
<text x="110.4" y="159.9">U3</text>
<text x="129.4" y="159.6">+3V3</text>
<text x="28.4" y="166">S</text>
<text x="35.2" y="165.6" transform="rotate(-90 35.2 165.6)">VCC</text>
<text x="57.7" y="167.5">U1D</text>
<text x="98.4" y="167.2">C5</text>
<text x="105.1" y="162.3">AP2112K-3.3</text>
<text x="106.9" y="166">VIN</text>
<text x="111.7" y="166">VOUT</text>
<text x="118.8" y="167.2">C6</text>
<text x="28.4" y="171">~{OE}</text>
<text x="35.2" y="173.5" transform="rotate(-90 35.2 173.5)">GND</text>
<text x="39.9" y="172.3">GND</text>
<text x="53.1" y="170">74CBTLV3257</text>
<text x="98.4" y="169.8">10uF</text>
<text x="106.9" y="168.5">EN</text>
<text x="112.6" y="172.5" transform="rotate(-90 112.6 172.5)">GND</text>
<text x="118.8" y="169.1">1uF</text>
<text x="29.2" y="176.1">74CBTLV3257</text>
<text x="94.5" y="174.9">GND</text>
<text x="109.7" y="179.9">GND</text>
<text x="122.4" y="174.9">GND GND</text>
<text x="23.4" y="185">GND</text>
<text x="48.8" y="182.5">GND</text>
</g>
<g font-size="1.8" fill="#840084">
<text x="26.8" y="26.4">SCL1</text>
<text x="26.8" y="28.9">SDA1</text>
<text x="46.9" y="46.7">SDA1</text>
<text x="65" y="46.6">GPIO2</text>
<text x="47" y="49.2">SCL1</text>
<text x="65" y="49.1">GPIO3</text>
<text x="141.9" y="135.6">SCL1</text>
<text x="140.9" y="140.7">SDA1</text>
</g>
<g font-size="1.8" fill="#848400">
<text x="65" y="33.9">RUN</text>
<text x="78" y="41.5">GPIO29/AD3</text>
<text x="74.5" y="84.9" transform="rotate(-90 74.5 84.9)">SWCLK</text>
<text x="77.1" y="84.9" transform="rotate(-90 77.1 84.9)">SWDIO</text>
<text x="144.8" y="116.6">File:</text>
<text x="150" y="116.6">tt_asic.kicad_sch</text>
</g>
<g font-size="1.8" fill="#c20000">
<text x="81.4" y="33.9">USB_VDD</text>
<text x="80.5" y="39">ADC_AVDD</text>
<text x="84.2" y="36.4">IOVDD</text>
<text x="166" y="70.7" transform="rotate(-90 166 70.7)">VDDIO</text>
<text x="160.9" y="73" transform="rotate(-90 160.9 73)">VCCD_IN</text>
<text x="168.5" y="72.8" transform="rotate(-90 168.5 72.8)">VDDA_IN</text>
<text x="155.5" y="131.8">1</text>
</g>
<g font-size="1.8" fill="#f90">
<text x="45.7" y="40.3">proj_clk</text>
<text x="65" y="41.5">GPIO0</text>
<text x="82.2" y="79.6">USB_D+</text>
<text x="82.2" y="82.1">USB_D-</text>
<text x="100.5" y="82.2">usb_d-</text>
<text x="100.5" y="79.7">usb_d+</text>
<text x="132.1" y="98.7">proj_clk</text>
<text x="146.2" y="99.9">p_clk</text>
<text x="115.7" y="140.7">usb_d-</text>
<text x="115.7" y="145.7">usb_d+</text>
</g>
<g font-size="1.8" fill="#00c2c2">
<text x="100.5" y="41.6">RPIO29</text>
<text x="111.4" y="40.2" transform="rotate(-90 111.4 40.2)">uio[0..7]</text>
<text x="78" y="46.6">GPIO27/AD1</text>
<text x="78" y="44">GPIO28/AD2</text>
<text x="99.1" y="46.2">uio6</text>
<text x="99.1" y="43.7">uio7</text>
<text x="43.2" y="53">out0_~{rst}</text>
<text x="78" y="49.1">GPIO26/AD0</text>
<text x="82.9" y="51.7">GPIO25</text>
<text x="99.1" y="51.3">uio4</text>
<text x="99.1" y="48.8">uio5</text>
<text x="99.1" y="53.9">uio3</text>
<text x="43.2" y="58.1">out2_ena</text>
<text x="43.2" y="55.5">out1_inc</text>
<text x="65" y="54.2">GPIO5</text>
<text x="65" y="56.7">GPIO6</text>
<text x="65" y="59.3">GPIO7</text>
<text x="82.9" y="59.3">GPIO22</text>
<text x="82.9" y="56.7">GPIO23</text>
<text x="82.9" y="54.2">GPIO24</text>
<text x="99.1" y="56.4">uio2</text>
<text x="99.1" y="58.9">uio1</text>
<text x="114" y="59.7" transform="rotate(-90 114 59.7)">ui_in[4..7]</text>
<text x="48.2" y="61.5">uo_out3</text>
<text x="50" y="64">ui_in0</text>
<text x="65" y="61.8">GPIO8</text>
<text x="65" y="64.4">GPIO9</text>
<text x="82.9" y="64.4">GPIO20</text>
<text x="82.9" y="61.8">GPIO21</text>
<text x="99.1" y="64">ui_in7</text>
<text x="99.1" y="61.5">uio0</text>
<text x="50" y="69.1">ui_in2</text>
<text x="50" y="71.6">ui_in3</text>
<text x="50" y="66.6">ui_in1</text>
<text x="65" y="66.9">GPIO10</text>
<text x="65" y="69.4">GPIO11</text>
<text x="65" y="72">GPIO12</text>
<text x="82.9" y="72">GPIO17</text>
<text x="82.9" y="69.4">GPIO18</text>
<text x="82.9" y="66.9">GPIO19</text>
<text x="99.1" y="71.6">ui_in4</text>
<text x="99.1" y="66.6">ui_in6</text>
<text x="99.1" y="69.1">ui_in5</text>
<text x="42.8" y="73.7" transform="rotate(-90 42.8 73.7)">ui_in[0..3]</text>
<text x="48.2" y="74.2">uo_out4</text>
<text x="48.2" y="76.7">uo_out5</text>
<text x="65" y="74.5">GPIO13</text>
<text x="65" y="77.1">GPIO14</text>
<text x="82.9" y="74.5">GPIO16</text>
<text x="99.1" y="74.2">uo_out7</text>
<text x="163.8" y="77.1">ui_in[0..7]</text>
<text x="181.8" y="75.9">ui_in[0..7]</text>
<text x="48.2" y="79.3">uo_out6</text>
<text x="65" y="79.6">GPIO15</text>
<text x="132.1" y="91.1">uio[0..7]</text>
<text x="146.2" y="92.3">uio[0..7]</text>
<text x="162" y="107.5">uo_out[0..7]</text>
<text x="181.2" y="106.3">uo_out[0..7]</text>
<text x="16.5" y="116.5">out0_~{rst}</text>
<text x="44.4" y="119.9">uo_out0</text>
<text x="16.5" y="131.7">out1_inc</text>
<text x="44.4" y="135.1">uo_out1</text>
<text x="16.5" y="147">out2_ena</text>
<text x="44.4" y="150.4">uo_out2</text>
</g>
<g font-size="1.8" fill="#c2c200">
<text x="38.1" y="50.5">mux_sel</text>
<text x="65" y="51.7">GPIO4</text>
<text x="132.1" y="65.7">ctrl_ena</text>
<text x="132.1" y="68.2">ctrl_sel_inc</text>
<text x="132.1" y="70.8">~{ctrl_sel_rst}</text>
<text x="146.2" y="72">ctrl_~{rst}</text>
<text x="146.2" y="69.4">ctrl_inc</text>
<text x="146.2" y="66.9">ctrl_ena</text>
<text x="46.4" y="114">~{ctrl_sel_rst}</text>
<text x="67.3" y="121.6">~{ctrl_sel_rst}</text>
<text x="46.1" y="129.2">ctrl_sel_inc</text>
<text x="69.8" y="126.7">ctrl_sel_inc</text>
<text x="44.2" y="144.4">ctrl_ena</text>
<text x="62.2" y="147">ctrl_ena</text>
<text x="67.3" y="159.7">mux_sel</text>
<text x="14" y="164.8">mux_sel</text>
</g>
<g font-size="1.8" fill="#ff7100">
<text x="91.4" y="55.6">scl</text>
<text x="91.4" y="58.2">sda</text>
<text x="91.4" y="65.8">tx</text>
<text x="91.4" y="68.3">sck</text>
<text x="91.4" y="70.9">cs</text>
<text x="91.4" y="73.4">rx</text>
</g>
<text font-size="1.8" fill="#000084" x="146.2" y="102.5">chip_an[0..5]</text>
<g font-size="1.4" fill="#848400">
<text x="79.4" y="88.5">File:</text>
<text x="83.6" y="88.5">rp2040.kicad_sch</text>
</g>
<g font-size="1.4" fill="#c20000">
<text x="152.4" y="131.8">vin1</text>
<text x="179.1" y="131.8">vin2</text>
</g>
<g font-size="1.4" fill="#840000">
<text x="108.6" y="134.4">1</text>
<text x="108.6" y="136.9">2</text>
<text x="108.6" y="139.4">3</text>
<text x="108.6" y="142">4</text>
<text x="108.6" y="144.5">5</text>
<text x="108.6" y="147.1">6</text>
</g>
<g font-size="1.4" fill="#008484">
<text x="42.5" y="167.7">100nF</text>
<text x="42.5" y="163.9">C4</text>
</g>
</svg>
